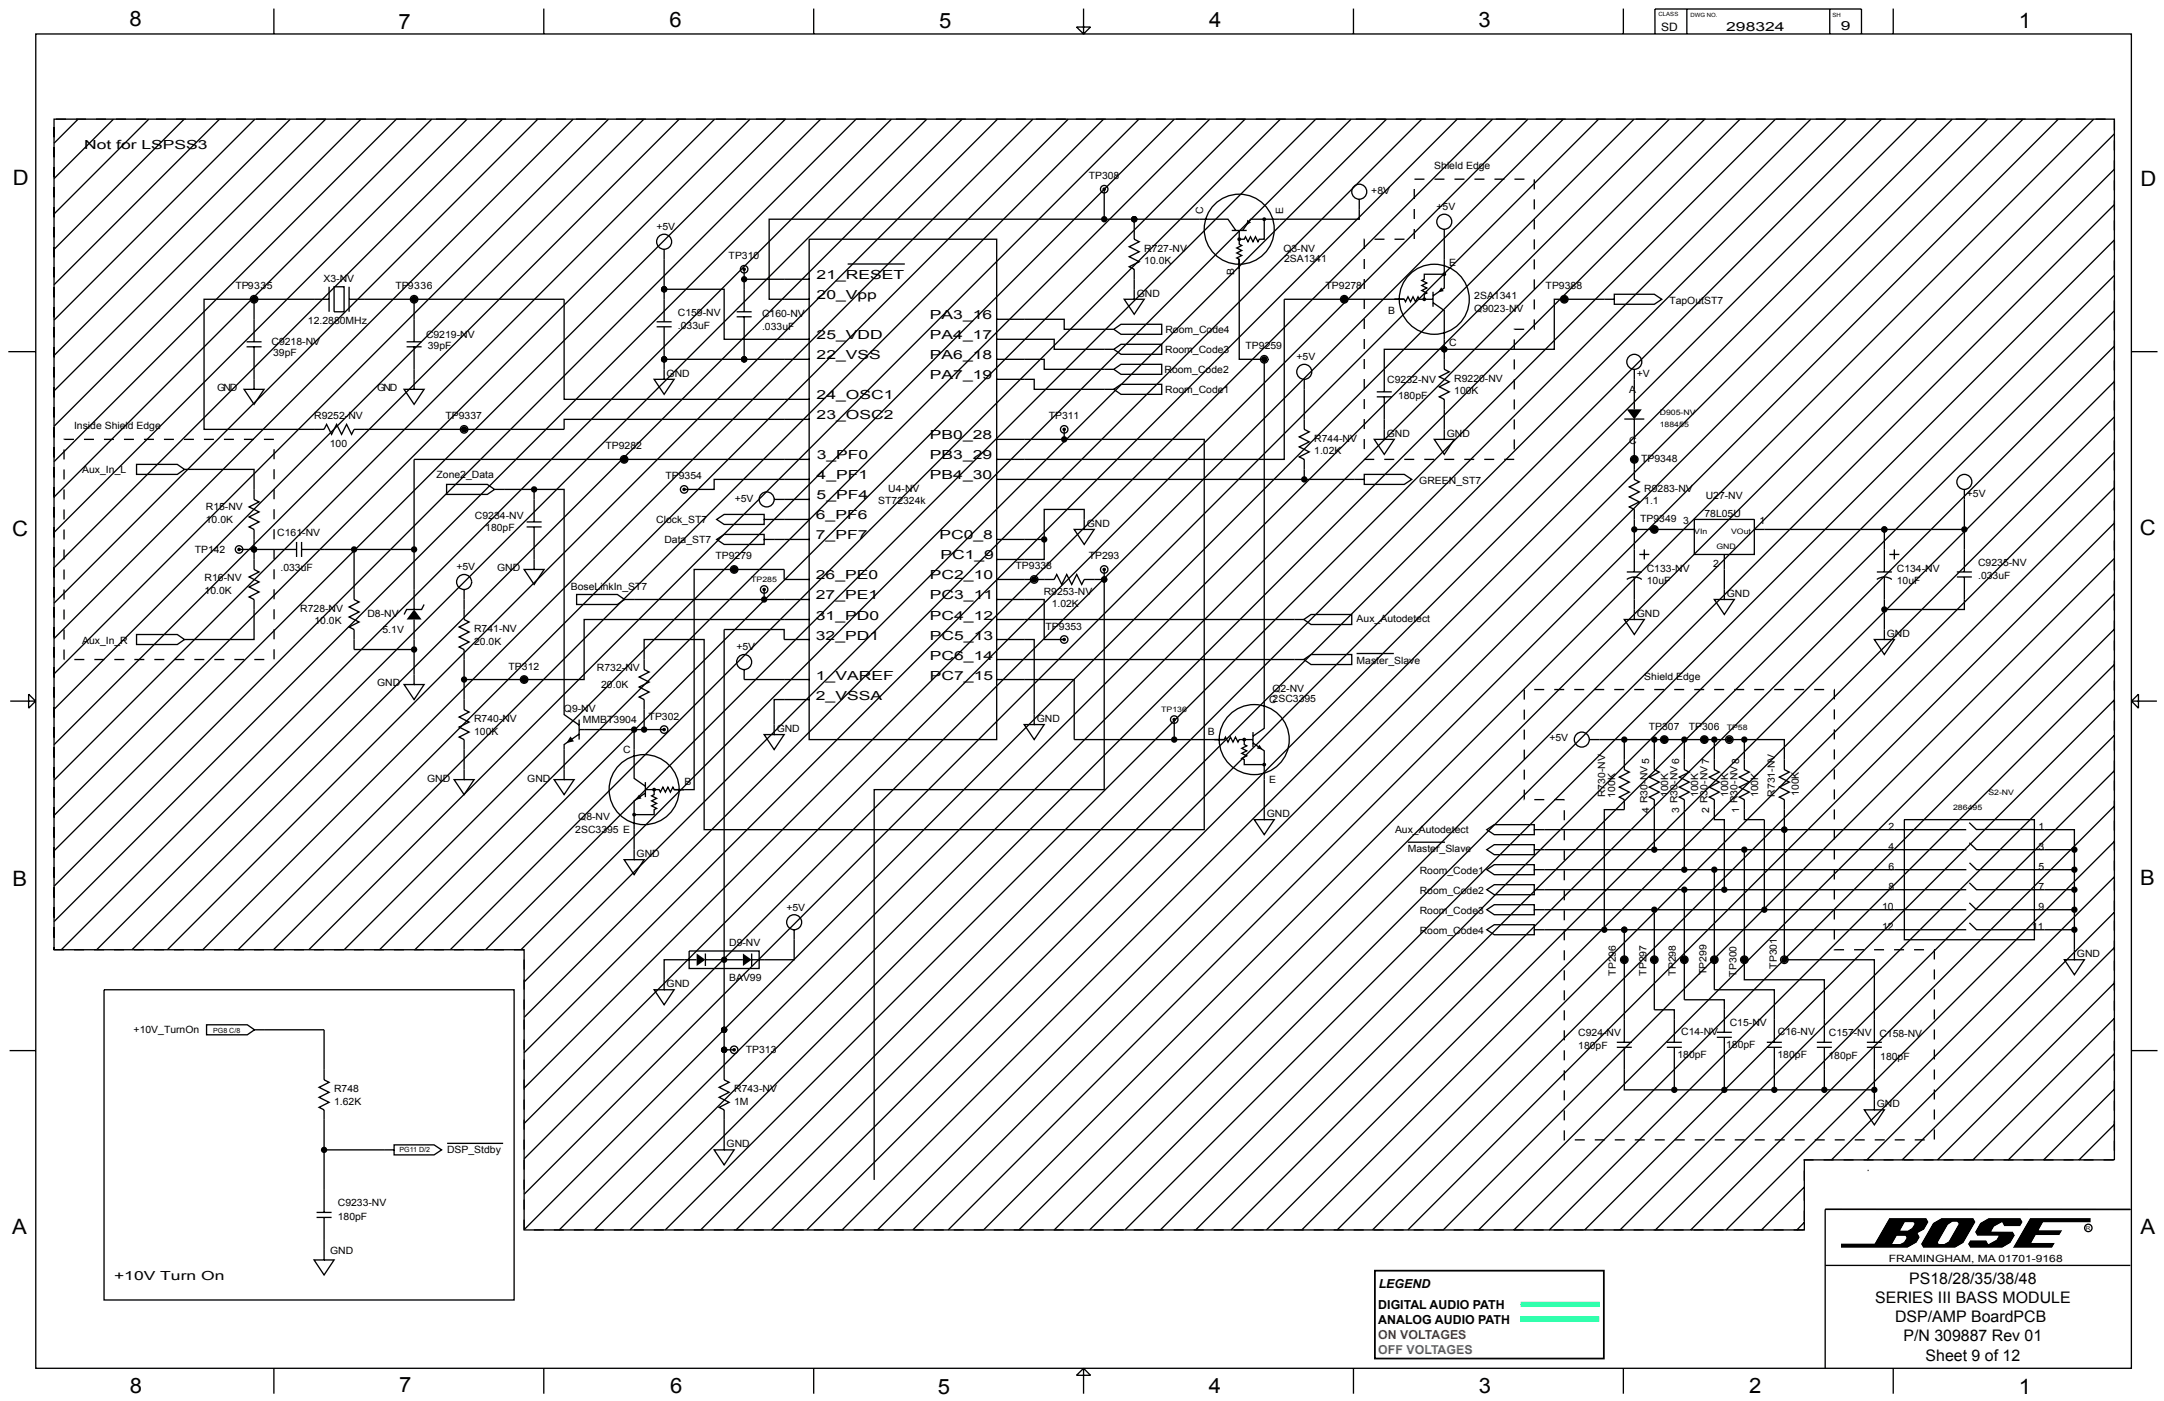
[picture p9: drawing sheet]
<svg xmlns="http://www.w3.org/2000/svg" width="432mm" height="279mm" viewBox="0 0 432 279" stroke-linecap="round" stroke-linejoin="round" font-family="sans-serif">
<g fill="none" stroke="#000" stroke-width=".26">
<path d="M7.1 6.8h418.2v266.1h-418.2zM54.7 1.7v5.1M108.5 1.7v5.1M162.4 1.7v5.1M214.8 5.4h2.8l-1.4 1.4zM216.2 1.7v5.1M270.1 1.7v5.1M323.9 1.7v5.1M330.2 6.8v-5h41.2v5M336.6 1.8v5M365.1 1.8v5M377.8 1.7v5.1"/>
<path d="M10.8 23.8h411.1v207.5h-61.9v14h-255.4v-55.9h-93.8zM10.8 25.4v2M10.8 29.4v1.9M10.8 33.3v2M10.8 37.3v2M11.2 23.8h2M15.2 23.8h2M15.6 23.8l-4.8 4.8M19.2 23.8h2M22.6 23.8l-11.8 11.8M23.1 23.8h2M27.1 23.8h2"/>
<path d="M29.7 23.8l-18.9 18.9M31.1 23.8h2M35.1 23.8h2M36.8 23.8l-26 25.9M39.1 23.8h2M43.1 23.8h2M43.8 23.8l-33 33M47.1 23.8h2M50.9 23.8l-40.1 40M51.1 23.8h2M55.1 23.8h2M57.9 23.8l-47.1 47.1"/>
<path d="M59.1 23.8h2M63 23.8h2M65 23.8l-54.2 54.2M67 23.8h2M71 23.8h2M72 23.8l-61.2 61.2M75 23.8h2M79 23.8h2M79.1 23.8l-68.3 68.3M83 23.8h2M86.1 23.8l-75.3 75.3M87 23.8h2"/>
<path d="M91 23.8h2M93.2 23.8l-82.4 82.4M95 23.8h2M99 23.8h2M100.3 23.8l-89.5 89.4M102.9 23.8h2M106.9 23.8h2M107.3 23.8l-96.5 96.5M110.9 23.8h2M114.4 23.8l-103.6 103.6M114.9 23.8h2M118.9 23.8h2"/>
<path d="M121.4 23.8l-110.6 110.6M122.9 23.8h2M126.9 23.8h2M128.5 23.8l-117.7 117.7M130.9 23.8h2M134.9 23.8h2M135.5 23.8l-124.7 124.7M138.9 23.8h2M142.6 23.8l-131.8 131.8M142.8 23.8h2M146.8 23.8h2M149.7 23.8l-138.9 138.8"/>
<path d="M150.8 23.8h2M154.8 23.8h2M156.7 23.8l-145.9 145.9M158.8 23.8h2M162.8 23.8h2M163.8 23.8l-153 152.9M166.8 23.8h2M170.8 23.8h2M170.8 23.8l-160 160M174.8 23.8h2M177.9 23.8l-165.7 165.6M178.8 23.8h2"/>
<path d="M182.7 23.8h2M184.9 23.8l-165.6 165.6M186.7 23.8h2M190.7 23.8h2M192 23.8l-165.7 165.6M194.7 23.8h2M198.7 23.8h2M199 23.8l-165.6 165.6M202.7 23.8h2M206.1 23.8l-165.6 165.6M206.7 23.8h2M210.7 23.8h2"/>
<path d="M213.2 23.8l-165.7 165.6M214.7 23.8h2M218.7 23.8h2M220.2 23.8l-165.6 165.6M220.3 37.7v6M222.6 23.8h2M226.6 23.8h2M227.3 23.8l-165.7 165.6M230.6 23.8h2M234.3 23.8l-165.6 165.6M234.6 23.8h2M238.6 23.8h2"/>
<path d="M241.4 23.8l-165.7 165.6M242.6 23.8h2M246.6 23.8h2M248.4 23.8l-165.6 165.6M250.6 23.8h2M254.6 23.8h2M255.5 23.8l-165.7 165.6M258.6 23.8h2M264.5 23.8h-2l-165.6 165.6M266.5 23.8h2M269.6 23.8l-165.6 165.6M270.5 23.8h2"/>
<path d="M271.2 39.7v4h-21.7l-1.6 2.3M274.5 23.8h2M276.7 23.8l-172.1 172M278.5 23.8h2M282.2 37.7v2M282.2 35.7h2M282.5 23.8h2M283.7 23.8l-179.1 179.1M286.2 35.7h2M286.5 23.8h2M290.2 35.7h2M290.5 23.8h2"/>
<path d="M290.8 23.8l-186.2 186.2M294.2 35.7h2M294.5 23.8h2M297.8 23.8l-193.2 193.2M298.2 35.7h2M298.5 23.8h2M302.2 35.7h2M302.4 23.8h2M304.9 23.8l-200.3 200.3M306.1 35.8v2M306.1 39.8v2M306.4 23.8h2"/>
<path d="M310.4 23.8h2M311.9 23.8l-207.3 207.3M314.4 23.8h2M318.4 23.8h2M319 23.8l-214.4 214.4M322.4 23.8h2M326 23.8l-221.4 221.4v-2M326.4 23.8h2M330.4 23.8h2M333.1 23.8l-221.5 221.5M334.4 23.8h2M338.4 23.8h2"/>
<path d="M340.2 23.8l-221.6 221.5M342.3 23.8h2M346.3 23.8h2M347.2 23.8l-221.5 221.5M350.3 23.8h2M354.3 23.8l-221.6 221.5M354.3 23.8h2M358.3 23.8h2M361.3 23.8l-221.5 221.5M362.3 23.8h2M366.3 23.8h2M368.4 23.8l-221.5 221.5"/>
<path d="M370.3 23.8h2M374.3 23.8h2M375.4 23.8l-221.5 221.5M378.3 23.8h2M382.2 23.8h2M382.5 23.8l-221.5 221.5M386.2 23.8h2M389.6 23.8l-221.6 221.5M390.2 23.8h2M394.2 23.8h2M396.6 23.8l-221.5 221.5M398.2 23.8h2"/>
<path d="M402.2 23.8h2M403.7 23.8l-221.6 221.5M406.2 23.8h2M410.2 23.8h2M410.7 23.8l-221.5 221.5M414.2 23.8h2M417.8 23.8l-221.5 221.5M418.2 23.8h2M421.9 24v2M421.9 28v2M421.9 32v2M421.9 36v2"/>
<path d="M421.9 40v2M421.9 33.7l-211.5 211.6M421.9 26.7l-218.6 218.6M10.8 41.3v2M10.8 45.3v2M10.8 49.3v2M10.8 53.3v2M10.8 57.3v2M50.7 59.7h-10v25.9h24l.5-1 1 2 1-2 1 2 1-2 1 2 .5-1h41.9v-2h48.9M50.7 59.7v8.5M50.7 59.7h15M65.7 57.2v5"/>
<path d="M66.7 57.2h2v5h-2zM69.7 59.7h42.9v19.9h48.9M69.7 57.2v5M82.6 59.7v8.5M132.5 57.7h12v10h17M132.5 49.7v14.5M148.5 53.7v8.5M148.5 55.7h13M161.5 47.7h37.4v99.8h-37.4zM169.1 52.7h11.4M226.3 43.7h18.7l1.6 2.3M226.3 43.7v4l1 .5-2 1 2 1-2 1 2 1-2 1 1 .5v6h-2l2 3 2-3h-2"/>
<path d="M226.3 43.7h-72.8v16h8M245.8 46h3M247.3 46v2.7l.5 .3-1 .5 1 .5-1 .5 1 .5-1 .5 .5 .2v2M247.3 53.7v18h5v73.6l-2.3 1.5M247.3 51.7v2M252.3 43.7v4h-1l-.3 .5-.5-1-.5 1-.5-1-.5 1-.5-1-.2 .5h-1M272.2 51.7v1.9M272.2 55.6v2M272.2 59.6v2M272.3 47.7l-.1 2M274.3 47.7h2M278.2 59.7h2l.3 .5 .5-1 .5 1 .4-1 .5 1 .5-1 .3 .5h2.7"/>
<path d="M278.3 47.7h1.9M280.2 59.7h-23.9v31.9h-57.4M282.2 41.7v2M282.2 45.7v2M285.9 58.2v3M288.2 54.7h-4v1l-.5 .2 1 .5-1 .5 1 .5-1 .5 1 .5-.5 .3v1M288.2 45.7v11.7l-2.3 1.6M306.1 43.7v2M306.1 47.7v2M306.1 51.7v2M306.1 55.7v2M306.1 59.7v2"/>
<path d="M322.1 59.7v1h8l1.5-1-1.5-1h-8v1h-12v10h-21.9v-7.8l-2.3-1.5M421.9 44v2M421.9 47.9v2M421.9 51.9v2M421.9 55.9v2M421.9 59.9v2M421.9 54.9l-190.4 190.4M421.9 47.9l-197.4 197.4M421.9 40.8l-204.5 204.5M1.7 70.1h5.4M10.8 61.3v2M10.8 65.3v2"/>
<path d="M10.8 69.3v1.9M10.8 73.2v2M10.8 77.2v2M49.2 69.2h3M49.2 68.2h3M50.7 69.2v8.4h-2l2 3 2-3h-2M81.1 69.2h3M81.1 68.2h3M82.6 69.2v8.4h-2l2 3 2-3h-2M131 65.2h3M131 64.2h3M132.5 65.2v10.4h-2l2 3 2-3h-2"/>
<path d="M132.5 71.7h29M147 63.2h3M147 62.2h3M148.5 63.2v8.5M198.9 71.7h9.5v2h13.8l1.5-1h8.1v2h-8.1l-1.5-1M198.9 75.6h7.5v2h15.8l1.5 1h8.1v-2h-8.1l-1.5 1M198.9 67.7h11.5v2h11.8l1.5-1h8.1v2h-8.1l-1.5-1M198.9 63.7h13.4v2h9.9l1.5-1h8.1v2h-8.1l-1.5-1M260.2 75.6v10l1 .5-2 1 2 1-2 1 2 1-2 1 1 .5v4h12v-1h8l1.5 1-1.5 1h-8v-1M272.2 63.6v2M272.2 67.6v2M272.2 71.6v2"/>
<path d="M272.2 75.6v2M272.2 79.6v2M274.7 79.1h3M274.7 78.1h3M276.2 78.1v-8.4h12v4l1 .5-2 1 2 .9-2 1 2 1-2 1 1 .5v8h-2l2 3 2-3h-2M276.2 79.1v8.5h-2l2 3 2-3h-2M302.2 67.7v2M302.2 71.7v2M302.2 75.7v2M302.2 79.7v2M304.1 65.7h-1.9M306.1 63.7v2"/>
<path d="M326.1 73.7v7.9M421.9 63.9v2M421.9 67.9v2M421.9 71.9v2M421.9 75.9v2M421.9 79.9v2M421.9 76.1l-169.2 169.2M421.9 69l-176.3 176.3M421.9 62l-183.3 183.3M425.3 70.1h5.2M10.8 81.2v2M10.8 85.2v2"/>
<path d="M10.8 89.2v2M10.8 93.2v2M10.8 97.2v2M12.8 89.6v2M12.8 93.6v2M12.8 97.6v2M14.8 87.6h-2M16.8 87.6h1.9M20.7 87.6h2M24.7 87.6h2M28.7 87.6h2M32.7 87.6h2"/>
<path d="M36.7 87.6h2M36.8 93.6l-1.4 1h-8.2v-2h8.2l1.4 1h13.9v6l1 .5-2 1 2 1-2 1 2 1-2 1 1 .5v8l1 .5-2 1 2 1-2 1 2 1-2 1 1 .5v7.9h-13.9l-1.4-1h-8.2v2h8.2l1.4-1M40.7 87.6h2M44.7 87.6h2M48.7 87.6h2M52.7 87.6h2M54.7 89.6v2M54.7 93.6v2M54.7 97.6v2M98.7 97.6l-1.5 1h-8.1v-2h8.1l1.5 1h13.9v44.9l3 2.1M106.6 97.6v6.5M154.5 99.6h7"/>
<path d="M161.5 95.6h-19v2h-6M161.5 91.6h-78.9v18M198.9 95.6h61.3M212.3 87.6h28v77.9h-99.8v-38h-12v6l1 .5-2 1 2 1-2 1 2 1-2 1 1 .5v6h-12.9M212.3 85.6v2h-13.4M272.2 91.6h2M272.2 83.6v2M272.2 87.6v2M276.2 91.6h2M280.2 91.6h2M284.2 91.6h2M288.2 91.6h2"/>
<path d="M292.2 91.6h2M296.2 91.6h2M300.2 91.6h1.9M302.2 83.6v2M302.2 87.6v2M324.1 83.6h4M326.1 83.6v12l1 .5-2 1 2 1-2 1 2 1-2 1 1 .5v4M392 97.6v8M421.9 83.9v2M421.9 87.8v2M421.9 91.8v2M421.9 95.8v2"/>
<path d="M421.9 99.8v2M421.9 97.3l-148 148M421.9 90.2l-155.1 155.1M421.9 83.1l-162.1 162.2M10.8 101.2v2M10.8 105.2v2M10.8 109.2v1.9M10.8 113.1v2M10.8 117.1v2M12.8 101.6v2M12.8 105.6v2M12.8 109.6v2"/>
<path d="M12.8 113.6v2M12.8 117.6v2M47.7 109.6h11.5M54.7 101.6v2M54.7 105.5v2M54.7 109.5v2M54.7 113.5v2M54.7 117.5v2M59.2 108.1v3M60.2 109.6h22.4v12M60.2 108.1v3M70.7 109.6v10l1 .5-2 1 2 1-2 .9 2 1-2 1 1 .5v4h11.9"/>
<path d="M92.6 117.6v5.9l1 .5-2 1 2 1-2 1 2 1-2 1 1 .5v12l1 .5-2 1 2 1-2 1 2 1-2 1 1 .5v8h-2l2 3 2-3h-2M105.1 105.1h3M105.1 104.1h3M106.6 105.1v8.5h-2l2 3 2-3h-2M124.6 119.6l-1.4 1h-8.1v-2h8.1l1.4 1h27.9M152.5 103.6v1h-8l-1.5-1 1.5-1h8v1h9M152.5 107.6v1h-8l-1.5-1 1.5-1h8v1h9M152.5 117.6v2h9M161.5 115.6h-5v-2h-18v43.9h-2M198.9 115.6h11.5l.5-1 1 2 .9-2 1 2 1-2 1 2 .5-1h4M198.9 119.6h9.5v7.9h3.9M198.9 107.6h9.5"/>
<path d="M216.3 105.6h2l-2 3-2-3h2v-4h-7.9v10h-9.5M220.3 115.6v41.9h-45.9v77.8M220.3 113.6v2M324.6 115.6a2.5 2.5 0 0 1 3 0M324.6 114.1h3M326.1 115.1v8.4h-2l2 3 2-3h-2M327.1 110.6h2M328.1 109.6v2M338.1 103.6h12v7h-12zM338.1 105.6h-12v8.5M344.1 110.6v9h-2l2 2.9 2-2.9h-2M350.1 105.6h25.9"/>
<path d="M374.5 115.6a2.49 2.49 0 0 1 3 0M374.5 114.1h3M376 115.1v12.4h-2l2 3 2-3h-2M376 105.6h16v8.5M376 105.6v8.5M377 110.6h2M378 109.6v2M390.5 114.1h3M390.5 115.1h3M392 115.1v6.5h-16M421.9 103.8v2M421.9 107.8v2"/>
<path d="M421.9 111.8v2M421.9 115.8v2M421.9 119.8v2M421.9 118.4l-126.9 126.9M421.9 111.4l-133.9 133.9M421.9 104.3l-141 141M2 139.8h5.1M5.7 138.4l1.4 1.4-1.4 1.4zM10.8 121.1v2M10.8 125.1v2M10.8 129.1v2M10.8 133.1v2"/>
<path d="M10.8 137.1v2M12.8 129.5v2M12.8 121.6v1.9M12.8 125.5v2M14.8 131.5h2M18.8 131.5h2M22.8 131.5h2M26.8 131.5h2M30.8 131.5h2M34.8 131.5h2M38.8 131.5h2M42.8 131.5h2"/>
<path d="M46.8 131.5h1.9M50.7 131.5h2M54.7 121.5v2M54.7 125.5v2M54.7 129.5v2M82.6 123.5v13h-2l2 3 2-3h-2M84.6 120.6l-.5 1h-3l-.5 .9M148.5 133.5v2h13M161.5 139.5h-7v7h-2l2 3 2-3h-2M161.5 127.5h-5v-2h-12v89.8l1 .5-2 1 2 1-2 1 2 1-2 1 1 .5v8h-2l2 3 2-3h-2M161.5 123.5h-44.9v12h-24M198.9 127.5h7.5v17h-2l2 3 2-3h-2"/>
<path d="M198.9 131.5h61.3l1.4 1h8.1v-2h-8.1l-1.4 1M198.9 123.5h61.3l1.4 1h8.1v-2h-8.1l-1.4 1M198.9 135.5h15.4v12h20M270.7 130.3h7.4M304.2 137.5v2M306.1 137.5h2M310.1 137.5h2M314.1 137.5h2M318.1 137.5h2M322.1 137.5h2M326.1 137.5h2M330.1 137.5h2"/>
<path d="M334.1 137.5h2M338.1 137.5h2M342 137.5h2M346 137.5h2M350 137.5h2M354 137.5h2M358 137.5h2M362 137.5h2M366 137.5v2M421.9 123.8v2M421.9 127.7v2M421.9 131.7v2"/>
<path d="M421.9 135.7v2M421.9 139.7v2M421.9 139.6l-105.7 105.7M421.9 132.5l-112.8 112.8M421.9 125.5l-119.8 119.8M425.3 139.8h5.1M425.3 139.8l1.4-1.4v2.8zM10.8 141.1v2M10.8 145.1v2M10.8 149.1v1.9M10.8 153v2M10.8 157v2"/>
<path d="M115.6 146.4l-3 2.1v7h-2l2 3 2-3h-2M115.6 143.5v4M126.5 145.5v9.7l2.3 1.6M128.5 145.5h4M128.8 158.1l-2.3 1.6v11.7h-2l2 3 2-3h-2M128.8 157.5h2.7l.3 .5 .5-1 .5 1 .5-1 .5 1 .5-1 .2 .5h2M128.8 156v3M130.5 157.5v1l-.5 .2 1 .5-1 .5 1 .5-1 .5 1 .5-.5 .3v1h-4M134.5 157.5h2M234.3 143.5v4h8M242.3 147.5h2l.2-.5 .5 1 .5-1 .5 1 .5-1 .5 1 .3-.5h2.7M242.3 147.5h2"/>
<path d="M248.3 147.5v1l.5 .2-1 .5 1 .5-1 .5 1 .5-1 .5 .5 .3v1h4M250 148.2l2.3 1.5v13.8h-2l2 3 2-3h-2M250 146v3M304.2 157.5v2M304.2 141.5v2M304.2 145.5v2M304.2 149.5v2M304.2 153.5v2M306.2 159.5h1.9M310.1 159.5h2v.1M317.1 147.5h7v6l1 .5-2 1 2 1-2 1 2 1-2 1 1 .5v2h-4v23.9M324.1 147.5h6v6l1 .5-2 1 2 1-2 1 2 1-2 1 1 .5v9.9"/>
<path d="M330.1 147.5h6v6l1 .5-2 1 2 1-2 1 2 1-2 1 1 .5v13.9M336.1 147.5h6v6l1 .5-2 1 2 1-2 1 2 1-2 1 1 .5v4h2v13.9M342.1 147.5h6v6l1 .5-2 1 2 1-2 1 2 1-2 1 1 .5v4h3.9v17.9M348.1 147.5h7.9v6l1 .5-2 1 2 1-2 1 2 1-2 1 1 .5v6h-49.9v-1h-7.9l-1.5 1 1.5 1h7.9v-1M366 141.5v2M366 145.5v2M366 149.5v1.9M366 153.4v2M366 157.4v2M421.9 143.7v2M421.9 147.7v2M421.9 151.7v2l-91.6 91.6"/>
<path d="M421.9 155.7v2M421.9 159.7v2M421.9 146.6l-98.6 98.7M10.8 161v2M10.8 165v2M10.8 169v2M10.8 173v2M10.8 177v2M280.9 168h7.4M306.1 177.4v1h-7.9l-1.5-1 1.5-1h7.9v1h86.2M306.1 169.4v1h-7.9l-1.5-1 1.5-.9h7.9v.9h86.3M306.1 173.4v1h-7.9l-1.5-1 1.5-1h7.9v1h86.3"/>
<path d="M312.1 161.6v2M312.1 165.6v2M312.1 169.6v2M312.1 173.6v2M312.1 177.5v2M336.1 177.4v22h8v6.5M342.1 173.4v24h11.9v10.5M348.1 169.4v26h15.9v12.5M366 161.4v2M366 165.4v2M366 169.4v2M366 173.4v2"/>
<path d="M366 177.4v2M380 163.5h25.9v23.9h-25.9zM392.3 165.5h-36.3v25.9h18v16.5M392.9 164.1l1.5 1.3h11.5M393 168.1l1.4 1.3h19.5v4M393 176.1l1.4 1.3h19.5v4M393 172.1l1.4 1.3h11.6M405.9 173.4h8v4M405.9 165.5h8v3.9M421.9 163.7v2M421.9 167.6v2M421.9 171.6v2"/>
<path d="M421.9 175.6v2M421.9 179.6v2M421.9 174.9l-56.4 56.4M421.9 167.8l-77.5 77.5M421.9 160.8l-84.5 84.5M10.8 188.9v.5h2M10.8 181v2M10.8 185v2M14.8 189.4h2M18.8 189.4h2M20.8 197.4h81.8v61.9h-81.8zM22.8 189.4h1.9"/>
<path d="M26.7 189.4h2M30.7 189.4h2M34.7 189.4h2M38.7 189.4h2M42.7 189.4h2M46.7 189.4h2M50.7 189.4h2M54.7 189.4h2M58.7 189.4h2M62.7 189.4h1.9M66.6 189.4h2M70.6 189.4h2"/>
<path d="M74.6 189.4h2M78.6 189.4h2M82.6 189.4h2M86.6 189.4h2M90.6 189.4h2M94.6 189.4h2M98.6 189.4h2M102.6 189.4h1.9M104.6 191.4v2M104.6 195.4v2M104.6 199.3v2M137.5 189.7h14v3.4h-14z"/>
<path d="M139 191.4h-6.5v6h-2l2 3 2-3h-2M140.8 190.2v2.4M140.8 191.4h7.4M150 190.2v2.4M158.5 185.4v6h-8.5M306.1 181.4v1h-7.9l-1.5-1 1.5-1h7.9v1h86.2M306.1 185.4v1h-7.9l-1.5-1 1.5-1h7.9v1h86.2M312.1 181.5v2M312.1 185.5v2M312.1 189.5v2M312.1 193.5v2M312.1 197.5v2"/>
<path d="M324.1 185.4v22.5M330.1 181.4v20h4v6.5M366 189.4h2M366 181.4v2M366 185.4v2M370 189.4h2M373.9 189.4h2M377.9 189.4h2M381.9 189.4h2M385.9 189.4l.1 1.9M386 193.3v2M386 197.3v2"/>
<path d="M393 184l1.4 1.4h19.5v6h-2l2 3 2-3h-2M393 180.1l1.4 1.3h19.5v4M421.9 183.6v2M421.9 187.6v2M421.9 191.6v2M421.9 195.6v2M421.9 199.6v2M421.9 196l-35.3 35.3M421.9 189l-42.3 42.3M421.9 181.9l-49.4 49.4M1.9 209.5h5.2M50.8 205.4l-1.5 1h-8.1v-2h8.1l1.5 1h13.9v9.9l1 .5-2 1 2 1-2 1 2 1-2 1 1 .5v20.5"/>
<path d="M104.6 203.3v2M104.6 207.3v2M104.6 211.3v2M104.6 215.3v2M104.6 219.3v2M144.5 209.4h2M312.1 201.5v2M312.1 205.5v2M312.1 209.5v2M312.1 213.5v2M312.1 217.4v2M322.6 208.9h3"/>
<path d="M322.6 207.9h3M324.1 208.9v8.4h49.9v4h-2l2 3 2-3h-2M332.6 208.9h3M332.6 207.9h3M334.1 208.9v8.4M342.6 206.9h3M342.6 205.9h3M344.1 206.9v10.4M352.5 208.9h3M352.5 207.9h3M354 208.9v8.4M362.5 208.9h3"/>
<path d="M362.5 207.9h3M364 208.9v8.4M372.5 208.9h3M372.5 207.9h3M374 208.9v8.4M386 201.3v2M386 205.3v2M386 209.3v2M386 213.3v2M386 217.3v2M421.9 203.6v2M421.9 207.5v2"/>
<path d="M421.9 211.5v2M421.9 215.5v2M421.9 219.5v2M421.9 217.2l-14.1 14.1M421.9 210.1l-21.2 21.2M421.9 203.1l-28.2 28.2M425.3 209.5h5.2M64.7 229.3h13.9v-1h8l1.5 1-1.5 1h-8v-1M89.2 228h11.2M104.6 223.3v2M104.6 227.3v2M104.6 231.3v2"/>
<path d="M104.6 235.3v2M104.6 239.2v2M312.1 225.4l.1 1.9M312.1 221.4v2M314.2 227.3h2M318.2 227.3h2M322.2 227.3h2M326.2 227.3h2M330.2 227.3h2M334.2 227.3h2M338.2 227.3h2M342.2 227.3h2"/>
<path d="M346.1 227.3h2M350.1 227.3h2M354.1 227.3h2M358.1 227.3h2M360 233.5v2M360 237.5v1.9M360 236.7l-8.5 8.6M361.9 231.3h-1.9v.2M362.1 227.3h2M363.9 231.3h2M366.1 227.3h2M367.9 231.3h2"/>
<path d="M370.1 227.3h2M371.9 231.3h1.9M372.7 233.4h.1M373.1 233.9h.1M374.1 227.3h2M375.8 231.3h2M378.1 227.3h2M379.8 231.3h2M382.1 227.3h2M383.8 231.3h2M386 221.3v2M386 225.3v2"/>
<path d="M387.8 231.3h2M391.8 231.3h2M395.8 231.3h2M399.8 231.3h2M403.8 231.3h2M407.8 231.3h2M411.8 231.3h1.9M415.7 231.3h2M419.7 231.3h2M421.9 223.5v2M421.9 227.5v2M421.9 224.3l-7.1 7"/>
<path d="M63.2 242.8h3M63.2 241.8h3M64.7 242.8v8.5h-2l2 3 2-3h-2M106.5 245.3h2M110.5 245.3h2M114.5 245.3h2M118.5 245.3h2M122.5 245.3h2M126.5 245.3h2M130.5 245.3h2M134.5 245.3h1.9M138.4 245.3h2"/>
<path d="M142.4 245.3h2M146.4 245.3h2M150.4 245.3h2M154.4 245.3h2M158.4 245.3h2M162.4 245.3h2M166.4 245.3h2M170.4 245.3h2M174.4 245.3h1.9M178.3 245.3h2M182.3 245.3h2M186.3 245.3h2"/>
<path d="M190.3 245.3h2M194.3 245.3h2M198.3 245.3h2M202.3 245.3h2M206.3 245.3h2M210.3 245.3h2M214.3 245.3h1.9M218.2 245.3h2M222.2 245.3h2M226.2 245.3h2M230.2 245.3h2M234.2 245.3h2"/>
<path d="M238.2 245.3h2M242.2 245.3h2M246.2 245.3h2M250.2 245.3h2M254.2 245.3h1.9M258.1 245.3h2M262.1 245.3h2M266.1 245.3h2M270.1 245.3h2M274.1 245.3h2M278.1 245.3h2M282.1 245.3h2"/>
<path d="M286.1 245.3h2M290.1 245.3h2M294.1 245.3h1.9M298 245.3h2M302 245.3h2M306 245.3h2M310 245.3h2M314 245.3h2M318 245.3h2M322 245.3h2M326 245.3h2M330 245.3h2"/>
<path d="M334 245.3h1.9M337.9 245.3h2M341.9 245.3h2M345.9 245.3h2M349.9 245.3h2M353.9 245.3h2M357.9 245.3h2M360 241.4v2M360 243.8l-1.5 1.5M364.2 241.2v31.7M364.2 252.4h60.9M425.1 241.2h-60.9h60.9"/>
<path d="M54.7 272.9v5M108.5 272.9v5M162.4 272.9v5M214.8 274.3l1.4-1.4 1.4 1.4zM216.2 272.9v5M270.1 272.9v5M323.9 272.9v5M377.8 272.9v5"/>
<circle cx="220.3" cy="37.7" r=".75"/>
<circle cx="271.2" cy="38.2" r="1.5"/>
<circle cx="50.7" cy="59.7" r=".75"/>
<circle cx="82.6" cy="59.7" r=".75"/>
<circle cx="132.5" cy="48.2" r="1.5"/>
<circle cx="148.5" cy="53.7" r=".75"/>
<circle cx="247.3" cy="45.7" r="7"/>
<circle cx="268.2" cy="59.7" r=".75"/>
<circle cx="286.2" cy="59.7" r="7"/>
<circle cx="288.2" cy="44.2" r="1.5"/>
<circle cx="312.1" cy="59.7" r=".75"/>
<circle cx="252.3" cy="71.7" r=".75"/>
<circle cx="260.2" cy="74.2" r="1.5"/>
<circle cx="326.1" cy="72.2" r="1.5"/>
<circle cx="92.6" cy="85.6" r=".75"/>
<circle cx="124.5" cy="91.6" r=".75"/>
<circle cx="136.5" cy="97.6" r=".75"/>
<circle cx="153" cy="99.6" r="1.5"/>
<circle cx="212.3" cy="85.6" r=".75"/>
<circle cx="326.1" cy="91.6" r=".75"/>
<circle cx="392" cy="96.1" r="1.5"/>
<circle cx="47.7" cy="109.6" r=".75"/>
<circle cx="92.6" cy="116.1" r="1.5"/>
<circle cx="146.5" cy="113.6" r=".75"/>
<circle cx="152.5" cy="117.6" r=".75"/>
<circle cx="206.4" cy="115.6" r=".75"/>
<circle cx="220.3" cy="113.6" r=".75"/>
<circle cx="330.1" cy="105.6" r=".75"/>
<circle cx="104.6" cy="135.5" r=".75"/>
<circle cx="148.5" cy="132" r="1.5"/>
<circle cx="212.3" cy="127.5" r=".75"/>
<circle cx="128.5" cy="157.5" r="7"/>
<circle cx="132.5" cy="145.5" r=".75"/>
<circle cx="234.3" cy="143.5" r=".75"/>
<circle cx="250.3" cy="147.5" r="7"/>
<circle cx="315.6" cy="147.5" r="1.5"/>
<circle cx="332.1" cy="147.5" r=".75"/>
<circle cx="340.1" cy="147.5" r=".75"/>
<circle cx="345.1" cy="147.5" r=".75"/>
<circle cx="158.5" cy="183.9" r="1.5"/>
<circle cx="324.1" cy="191.4" r=".75"/>
<circle cx="330.1" cy="191.4" r=".75"/>
<circle cx="336.1" cy="191.4" r=".75"/>
<circle cx="342.1" cy="191.4" r=".75"/>
<circle cx="348.1" cy="191.4" r=".75"/>
<circle cx="356" cy="191.4" r=".75"/>
<circle cx="146.5" cy="209.4" r=".75"/>
<circle cx="416.7" cy="244.9" r=".74"/>
</g>
<g fill="#000">
<path d="M248.9 43.8l.7 .5-.9 .7zM287.6 57.3l.5 .8-1.1 .2zM324.6 81.6h3l-1.5 2zM82.6 121.6l1.5 1.9h-3zM113.8 146.9l.7 1-1.5 .3zM127.5 158.5l.5 .7-1.1 .3zM251.3 148.5l.6 1-1.1-.2zM139 190.2l1.8 1.2-1.8 1.2zM148.2 190.2l1.8 1.2-1.8 1.2z"/>
<circle cx="220.3" cy="37.7" r=".38"/>
<circle cx="50.7" cy="59.7" r=".65"/>
<circle cx="50.7" cy="59.7" r=".38"/>
<circle cx="82.6" cy="59.7" r=".38"/>
<circle cx="82.6" cy="59.7" r=".65"/>
<circle cx="132.5" cy="57.7" r=".65"/>
<circle cx="148.5" cy="55.7" r=".65"/>
<circle cx="148.5" cy="53.7" r=".38"/>
<circle cx="220.3" cy="43.7" r=".65"/>
<circle cx="226.3" cy="43.7" r=".65"/>
<circle cx="247.3" cy="47.7" r=".4"/>
<circle cx="252.3" cy="43.7" r=".4"/>
<circle cx="268.2" cy="59.7" r=".38"/>
<circle cx="268.2" cy="59.7" r=".65"/>
<circle cx="284.2" cy="59.7" r=".4"/>
<circle cx="288.2" cy="54.7" r=".4"/>
<circle cx="312.1" cy="59.7" r=".38"/>
<circle cx="312.1" cy="59.7" r=".65"/>
<circle cx="132.5" cy="71.7" r=".65"/>
<circle cx="148.5" cy="71.7" r=".65"/>
<circle cx="252.3" cy="71.7" r=".38"/>
<circle cx="252.3" cy="71.7" r=".65"/>
<circle cx="288.2" cy="69.7" r=".65"/>
<circle cx="92.6" cy="85.6" r=".65"/>
<circle cx="92.6" cy="85.6" r=".38"/>
<circle cx="106.6" cy="97.6" r=".65"/>
<circle cx="124.5" cy="91.6" r=".65"/>
<circle cx="124.5" cy="91.6" r=".38"/>
<circle cx="136.5" cy="97.6" r=".38"/>
<circle cx="212.3" cy="85.6" r=".38"/>
<circle cx="212.3" cy="87.6" r=".65"/>
<circle cx="260.2" cy="95.6" r=".65"/>
<circle cx="326.1" cy="91.6" r=".65"/>
<circle cx="326.1" cy="91.6" r=".38"/>
<circle cx="47.7" cy="109.6" r=".38"/>
<circle cx="50.7" cy="109.6" r=".65"/>
<circle cx="70.7" cy="109.6" r=".65"/>
<circle cx="82.6" cy="109.6" r=".65"/>
<circle cx="146.5" cy="113.6" r=".38"/>
<circle cx="146.5" cy="113.6" r=".65"/>
<circle cx="152.5" cy="117.6" r=".38"/>
<circle cx="152.5" cy="119.6" r=".65"/>
<circle cx="206.4" cy="115.6" r=".65"/>
<circle cx="206.4" cy="115.6" r=".38"/>
<circle cx="208.4" cy="107.6" r=".65"/>
<circle cx="220.3" cy="115.6" r=".65"/>
<circle cx="220.3" cy="113.6" r=".38"/>
<circle cx="326.1" cy="105.6" r=".65"/>
<circle cx="330.1" cy="105.6" r=".65"/>
<circle cx="330.1" cy="105.6" r=".38"/>
<circle cx="376" cy="105.6" r=".65"/>
<circle cx="392" cy="105.6" r=".65"/>
<circle cx="82.6" cy="129.5" r=".65"/>
<circle cx="92.6" cy="135.5" r=".65"/>
<circle cx="104.6" cy="135.5" r=".65"/>
<circle cx="104.6" cy="135.5" r=".38"/>
<circle cx="212.3" cy="127.5" r=".38"/>
<circle cx="376" cy="121.6" r=".65"/>
<circle cx="126.5" cy="145.5" r=".65"/>
<circle cx="128.5" cy="145.5" r=".65"/>
<circle cx="130.5" cy="157.5" r=".4"/>
<circle cx="132.5" cy="145.5" r=".38"/>
<circle cx="234.3" cy="143.5" r=".38"/>
<circle cx="234.3" cy="147.5" r=".65"/>
<circle cx="248.3" cy="147.5" r=".4"/>
<circle cx="252.3" cy="152.5" r=".4"/>
<circle cx="324.1" cy="147.5" r=".65"/>
<circle cx="330.1" cy="147.5" r=".65"/>
<circle cx="332.1" cy="147.5" r=".38"/>
<circle cx="332.1" cy="147.5" r=".65"/>
<circle cx="336.1" cy="147.5" r=".65"/>
<circle cx="340.1" cy="147.5" r=".38"/>
<circle cx="340.1" cy="147.5" r=".65"/>
<circle cx="342.1" cy="147.5" r=".65"/>
<circle cx="345.1" cy="147.5" r=".65"/>
<circle cx="345.1" cy="147.5" r=".38"/>
<circle cx="348.1" cy="147.5" r=".65"/>
<circle cx="126.5" cy="162.5" r=".4"/>
<circle cx="330.1" cy="169.4" r=".65"/>
<circle cx="336.1" cy="173.4" r=".65"/>
<circle cx="336.1" cy="177.4" r=".65"/>
<circle cx="342.1" cy="173.4" r=".65"/>
<circle cx="344.1" cy="177.4" r=".65"/>
<circle cx="348.1" cy="169.4" r=".65"/>
<circle cx="356" cy="165.5" r=".65"/>
<circle cx="413.9" cy="169.4" r=".65"/>
<circle cx="413.9" cy="173.4" r=".65"/>
<circle cx="413.9" cy="177.4" r=".65"/>
<circle cx="144.5" cy="191.4" r=".65"/>
<circle cx="144.5" cy="191.4" r=".5"/>
<circle cx="320.1" cy="185.4" r=".65"/>
<circle cx="324.1" cy="191.4" r=".38"/>
<circle cx="324.1" cy="191.4" r=".65"/>
<circle cx="324.1" cy="185.4" r=".65"/>
<circle cx="330.1" cy="191.4" r=".65"/>
<circle cx="330.1" cy="181.4" r=".65"/>
<circle cx="330.1" cy="191.4" r=".38"/>
<circle cx="336.1" cy="191.4" r=".65"/>
<circle cx="336.1" cy="191.4" r=".38"/>
<circle cx="342.1" cy="191.4" r=".38"/>
<circle cx="342.1" cy="191.4" r=".65"/>
<circle cx="348.1" cy="191.4" r=".38"/>
<circle cx="348.1" cy="191.4" r=".65"/>
<circle cx="352" cy="181.4" r=".65"/>
<circle cx="356" cy="191.4" r=".65"/>
<circle cx="356" cy="191.4" r=".38"/>
<circle cx="413.9" cy="181.4" r=".65"/>
<circle cx="413.9" cy="185.4" r=".65"/>
<circle cx="144.5" cy="205.4" r=".65"/>
<circle cx="144.5" cy="209.4" r=".65"/>
<circle cx="146.5" cy="209.4" r=".38"/>
<circle cx="334.1" cy="217.3" r=".65"/>
<circle cx="344.1" cy="217.3" r=".65"/>
<circle cx="354" cy="217.3" r=".65"/>
<circle cx="364" cy="217.3" r=".65"/>
<circle cx="374" cy="217.3" r=".65"/>
<circle cx="64.7" cy="229.3" r=".65"/>
</g>
<path d="M303.3 263h15.8" fill="none" stroke="#0f3" stroke-width="1.1" stroke-linecap="butt"/>
<path d="M303.4 260.1h15.8" fill="none" stroke="#0ff" stroke-width=".2"/>
<path d="M303.4 260.1h15.8" fill="none" stroke="#0ff" stroke-width="1.1" stroke-linecap="butt"/>
<path d="M274.3 253.4h45.7v17.5h-45.7z" fill="none" stroke="#000" stroke-width=".35"/>
<g fill="#000">
<path d="M367.3 248h6.7l3-5.1h7.4l.4 .8-.8 1.5-1.3 .7 .4 .8-.6 1.1-1.9 1.1h-13.3zM378.5 246.5l-.9 1.6h1.5l.8-.4 .5-.8-.2-.4zM380.1 243.8l-.9 1.6h1.5l.8-.5 .5-.8-.2-.3z" fill-rule="evenodd"/>
<path d="M385.7 243.9l1.7-1h6.4l.4 .8-2.4 4.2-1.7 1h-6.4l-.4-.8zM388.7 244.3l-2 3.5 .2 .3h1l.9-.5 2-3.5-.3-.4h-.9z" fill-rule="evenodd"/>
<path d="M395.1 243.9l1.7-1h6.4l.4 .8-.5 .9h-3.2l-.4-.8-1.6 .8-.5 1h4.2l.5 .8-.9 1.5-1.7 1h-6.4l-.4-.8 .4-.8h3.2l.4 .8 1.7-.9 .4-.7h-4.3l-.4-.8z" fill-rule="evenodd"/>
<path d="M405 242.9h12.2v.9h-9.5l-.9 1.5h4.7l-.6 1h-4.7l-.8 1.6h4.7l-.6 1h-7.9z" fill-rule="evenodd"/>
</g>
<path d="M364.2 241.2h60.9" fill="none" stroke="#000" stroke-width=".2"/>
<g font-size="4.2">
<text x="25.8" y="5.3">8</text>
<text x="79.5" y="5.8">7</text>
<text x="133.6" y="5.4">6</text>
<text x="187.4" y="5.5">5</text>
<text x="241.3" y="5.3">4</text>
<text x="295" y="5.4">3</text>
<text x="402.9" y="5.5">1</text>
<text x="2.6" y="37">D</text>
<text x="427.1" y="37.1">D</text>
<text x="2.4" y="106.9">C</text>
<text x="427" y="106.8">C</text>
<text x="2.5" y="176.6">B</text>
<text x="427.1" y="176.6">B</text>
<text x="2.4" y="246.1">A</text>
<text x="427.1" y="246.1">A</text>
<text x="25.9" y="277.8">8</text>
<text x="79.7" y="277.7">7</text>
<text x="133.7" y="277.8">6</text>
<text x="187.1" y="277.9">5</text>
<text x="241.2" y="277.8">4</text>
<text x="295.1" y="277.7">3</text>
<text x="349.1" y="277.8">2</text>
<text x="402.8" y="277.9">1</text>
</g>
<g font-size="3.2">
<text x="381" y="256.1">PS18/28/35/38/48</text>
<text x="374.2" y="259.9">SERIES III BASS MODULE</text>
<text x="378.1" y="263.7">DSP/AMP BoardPCB</text>
<text x="379.8" y="267.5">P/N 309887 Rev 01</text>
<text x="384.2" y="271.3">Sheet 9 of 12</text>
</g>
<g font-size="2.5">
<text x="344.5" y="6.1">298324</text>
<text x="367.3" y="6">9</text>
<text x="16.8" y="29.7">Not for LSPSS3</text>
<text x="163" y="59.7">20_Vpp</text>
<text x="163" y="55.7">21_RESET</text>
<text x="185.6" y="63.7">PA3_16</text>
<text x="163" y="71.7">22_VSS</text>
<text x="163" y="67.7">25_VDD</text>
<text x="185.6" y="71.7">PA6_18</text>
<text x="185.6" y="67.7">PA4_17</text>
<text x="185.6" y="75.7">PA7_19</text>
<text x="163" y="83.6">23_OSC2</text>
<text x="163" y="79.6">24_OSC1</text>
<text x="185.6" y="87.6">PB0_28</text>
<text x="163" y="95.6">4_PF1</text>
<text x="163" y="91.6">3_PF0</text>
<text x="185.6" y="91.6">PB3_29</text>
<text x="185.6" y="95.6">PB4_30</text>
<text x="163" y="99.6">5_PF4</text>
<text x="162.8" y="107.6">7_PF7</text>
<text x="162.8" y="103.6">6_PF6</text>
<text x="187.5" y="107.6">PC0_8</text>
<text x="187.7" y="111.6">PC1_9</text>
<text x="162.8" y="115.6">26_PE0</text>
<text x="162.8" y="119.6">27_PE1</text>
<text x="185.6" y="115.6">PC2_10</text>
<text x="185.6" y="119.6">PC3_11</text>
<text x="162.8" y="123.5">31_PD0</text>
<text x="185.6" y="123.5">PC4_12</text>
<text x="162.8" y="127.5">32_PD1</text>
<text x="185.6" y="127.5">PC5_13</text>
<text x="185.6" y="131.5">PC6_14</text>
<text x="162.8" y="135.5">1_VAREF</text>
<text x="185.6" y="135.5">PC7_15</text>
<text x="162.8" y="139.5">2_VSSA</text>
<text x="22.8" y="255.3">+10V Turn On</text>
<text x="275.1" y="256.9">LEGEND</text>
<text x="275" y="261.1">DIGITAL AUDIO PATH</text>
<text x="275" y="264">ANALOG AUDIO PATH</text>
</g>
<text font-size="2.5" fill="#f00" x="275" y="267">ON VOLTAGES</text>
<text font-size="2.5" fill="#03f" x="275" y="270">OFF VOLTAGES</text>
<text font-size="2.3" x="331.4" y="6.2">SD</text>
<g font-size="2">
<text x="217.2" y="35.7">TP308</text>
<text x="286.2" y="33.7">Shield Edge</text>
<text x="273.6" y="38.7">+8V</text>
<text x="286.6" y="41.9">+5V</text>
<text x="131" y="45.9">+5V</text>
<text x="240.1" y="42.7" transform="rotate(-90 240.1 42.7)">C</text>
<text x="256" y="42.7" transform="rotate(-90 256 42.7)">E</text>
<text x="145.4" y="51.7">TP310</text>
<text x="228.3" y="50.2">R727-NV</text>
<text x="228.3" y="52.7">10.0K</text>
<text x="256.1" y="50.3">Q3-NV</text>
<text x="256.2" y="52.2">2SA1341</text>
<text x="289.2" y="52.9">E</text>
<text x="47" y="57.7">TP9335</text>
<text x="64.6" y="56.2">X3-NV</text>
<text x="78.9" y="57.7">TP9336</text>
<text x="226.8" y="59.2">GND</text>
<text x="246.3" y="54.9" transform="rotate(-90 246.3 54.9)">B</text>
<text x="264.5" y="57.7">TP9278</text>
<text x="294.2" y="59.7">2SA1341</text>
<text x="308.4" y="57.7">TP9388</text>
<text x="61.4" y="64.7">12.2880MHz</text>
<text x="135.3" y="65.7">.033uF</text>
<text x="135.3" y="62.9">C159-NV</text>
<text x="152.1" y="63.2">C160-NV</text>
<text x="152.1" y="65.8">.033uF</text>
<text x="277" y="62.7">B</text>
<text x="294.2" y="62.2">Q9023-NV</text>
<text x="333.1" y="60.6">TapOutST7</text>
<text x="54.2" y="68.9">C9218-NV</text>
<text x="54.5" y="71.1">39pF</text>
<text x="85" y="67.4">C9219-NV</text>
<text x="85.4" y="69.7">39pF</text>
<text x="232.5" y="70.4">Room_Code3</text>
<text x="232.6" y="66.4">Room_Code4</text>
<text x="248.5" y="69.7">TP9259</text>
<text x="258.7" y="71.8">+5V</text>
<text x="289.2" y="68.9">C</text>
<text x="133" y="75.1">GND</text>
<text x="232.4" y="74.5">Room_Code2</text>
<text x="276.8" y="76.3">C9232-NV</text>
<text x="290.2" y="76.1">R9220-NV</text>
<text x="326.6" y="75.2">+V</text>
<text x="43.3" y="78">GND</text>
<text x="62.7" y="83.6">R9252-NV</text>
<text x="75.3" y="78">GND</text>
<text x="88.9" y="83.6">TP9337</text>
<text x="209.3" y="83.6">TP311</text>
<text x="232.5" y="78.4">Room_Code1</text>
<text x="279" y="79.6">180pF</text>
<text x="290.2" y="78.6">100K</text>
<text x="325.1" y="78.4">A</text>
<text x="14.8" y="85.6">Inside Shield Edge</text>
<text x="65.8" y="89.1">100</text>
<text x="120.8" y="89.6">TP9282</text>
<text x="262.2" y="88.1">R744-NV</text>
<text x="276.7" y="87.1">GND</text>
<text x="288.7" y="87.1">GND</text>
<text x="325.1" y="88.5">C</text>
<text x="16.4" y="94.3">Aux_In_L</text>
<text x="87.1" y="95.3">Zone2_Data</text>
<text x="132.8" y="95.6">TP9354</text>
<text x="262.2" y="90.6">1.02K</text>
<text x="327.5" y="92.1">TP9348</text>
<text x="41.1" y="101.7">R15-NV</text>
<text x="146.6" y="100">+5V</text>
<text x="175.2" y="100.4">ST72324k</text>
<text x="177.3" y="98">U4-NV</text>
<text x="283.2" y="96.5">GREEN_ST7</text>
<text x="328.1" y="98.1">R9283-NV</text>
<text x="328.1" y="100.6">1.1</text>
<text x="340.4" y="99.6">U27-NV</text>
<text x="392.5" y="99.1">+5V</text>
<text x="41.1" y="104.2">10.0K</text>
<text x="55.3" y="106.8">C161-NV</text>
<text x="94.8" y="103.4">C9234-NV</text>
<text x="96.8" y="106">180pF</text>
<text x="130.9" y="104.4">Clock_ST7</text>
<text x="216.8" y="105.1">GND</text>
<text x="327.3" y="104.2">TP9349</text>
<text x="335.9" y="104.6">3</text>
<text x="340.1" y="103.1">78L05U</text>
<text x="351.1" y="104.6">1</text>
<text x="38.9" y="110.2">TP142</text>
<text x="56" y="113.8">.033uF</text>
<text x="91.1" y="113.7">+5V</text>
<text x="99.2" y="114">GND</text>
<text x="132.6" y="108.2">Data_ST7</text>
<text x="142.8" y="111.6">TP9279</text>
<text x="202.6" y="113.6">TP9338</text>
<text x="217.2" y="111.6">TP293</text>
<text x="341.9" y="113.1">2</text>
<text x="394.7" y="112.8">C9235-NV</text>
<text x="40.8" y="116">R16-NV</text>
<text x="40.8" y="118.5">10.0K</text>
<text x="113.9" y="117.6">BoseLinkIn_ST7</text>
<text x="208.3" y="118.7">R9253-NV</text>
<text x="328.6" y="116.6">10uF</text>
<text x="328.6" y="114.1">C133-NV</text>
<text x="344.6" y="119.1">GND</text>
<text x="378.5" y="114.1">C134-NV</text>
<text x="378.5" y="116.6">10uF</text>
<text x="394.7" y="115.6">.033uF</text>
<text x="59.9" y="122">R728-NV</text>
<text x="62.7" y="124.5">10.0K</text>
<text x="73.3" y="123">D8-NV</text>
<text x="208.6" y="125.5">TP9353</text>
<text x="209.9" y="121">1.02K</text>
<text x="270.7" y="124.1">Aux_Autodetect</text>
<text x="326.6" y="123">GND</text>
<text x="16.4" y="128.3">Aux_In_R</text>
<text x="76.3" y="126.3">5.1V</text>
<text x="94.6" y="128.5">20.0K</text>
<text x="94.6" y="126">R741-NV</text>
<text x="146.9" y="129.7">+5V</text>
<text x="376.5" y="127">GND</text>
<text x="75.3" y="136.9">GND</text>
<text x="101.5" y="133.5">TP312</text>
<text x="119.1" y="133.8">R732-NV</text>
<text x="120" y="137.1">20.0K</text>
<text x="270.7" y="132.3">Master_Slave</text>
<text x="328.1" y="135.5">Shield Edge</text>
<text x="112.5" y="142">Q9-NV</text>
<text x="129.4" y="143.5">TP302</text>
<text x="253.3" y="140.3">C2SC3395</text>
<text x="253.9" y="138.1">Q2-NV</text>
<text x="94.6" y="146.5">100K</text>
<text x="94.6" y="144">R740-NV</text>
<text x="116.3" y="144.1">MMBT3904</text>
<text x="155" y="146">GND</text>
<text x="206.9" y="144">GND</text>
<text x="241" y="146.5">B</text>
<text x="309.2" y="147.8">+5V</text>
<text x="329" y="145.5">TP307</text>
<text x="337" y="145.5">TP306</text>
<text x="85.2" y="155.9">GND</text>
<text x="105.2" y="155.9">GND</text>
<text x="124.3" y="150.2">C</text>
<text x="136.6" y="156.5">B</text>
<text x="253.3" y="156.2">E</text>
<text x="320.3" y="159" transform="rotate(-90 320.3 159)">R730-NV</text>
<text x="322.3" y="159.1" transform="rotate(-90 322.3 159.1)">100K</text>
<text x="332.9" y="159" transform="rotate(-90 332.9 159)">100K</text>
<text x="338.8" y="159" transform="rotate(-90 338.8 159)">100K</text>
<text x="344.8" y="159" transform="rotate(-90 344.8 159)">100K</text>
<text x="350.8" y="159" transform="rotate(-90 350.8 159)">100K</text>
<text x="354.2" y="158.9" transform="rotate(-90 354.2 158.9)">R731-NV</text>
<text x="358.9" y="158.7" transform="rotate(-90 358.9 158.7)">100K</text>
<text x="114.8" y="166">2SC3395 E</text>
<text x="115.4" y="163.5">Q8-NV</text>
<text x="252.8" y="163">GND</text>
<text x="278.4" y="166.1">Aux_Autodetect</text>
<text x="329.1" y="162.2" transform="rotate(-90 329.1 162.2)">4 R30-NV 5</text>
<text x="335.1" y="162.2" transform="rotate(-90 335.1 162.2)">3 R30-NV 6</text>
<text x="341.1" y="162.2" transform="rotate(-90 341.1 162.2)">2 R30-NV 7</text>
<text x="347.1" y="162.2" transform="rotate(-90 347.1 162.2)">1 R30-NV 8</text>
<text x="376.8" y="165.5">2</text>
<text x="406.7" y="165.5">1</text>
<text x="127" y="170.9">GND</text>
<text x="280.9" y="170">Master_Slave</text>
<text x="376.8" y="173.4">6</text>
<text x="376.8" y="169.4">4</text>
<text x="406.7" y="173.4">5</text>
<text x="406.7" y="169.4">3</text>
<text x="283.3" y="174.3">Room_Code1</text>
<text x="283.3" y="178.3">Room_Code2</text>
<text x="376.8" y="177.4">8</text>
<text x="406.7" y="177.4">7</text>
<text x="156.9" y="181.6">+5V</text>
<text x="283.3" y="182.2">Room_Code3</text>
<text x="375.5" y="181.4">10</text>
<text x="375.5" y="185.4">12</text>
<text x="405.5" y="185.4">11</text>
<text x="406.7" y="181.4">9</text>
<text x="145.5" y="188.7">D9-NV</text>
<text x="283.3" y="186.2">Room_Code4</text>
<text x="414.4" y="190.9">GND</text>
<text x="133" y="196.9">GND</text>
<text x="145.5" y="195.6">BAV99</text>
<text x="322.4" y="194.6" transform="rotate(-90 322.4 194.6)">TP296</text>
<text x="328.5" y="194.6" transform="rotate(-90 328.5 194.6)">TP297</text>
<text x="334.4" y="194.6" transform="rotate(-90 334.4 194.6)">TP298</text>
<text x="340.5" y="194.4" transform="rotate(-90 340.5 194.4)">TP299</text>
<text x="346.5" y="194.8" transform="rotate(-90 346.5 194.8)">TP300</text>
<text x="354.6" y="193.2" transform="rotate(-90 354.6 193.2)">TP301</text>
<text x="26.7" y="206.1">+10V_TurnOn</text>
<text x="148.8" y="209.9">TP313</text>
<text x="314.9" y="209.3">180pF</text>
<text x="314.9" y="206.5">C924-NV</text>
<text x="335.5" y="206.4">C14-NV</text>
<text x="344.4" y="209.1">180pF</text>
<text x="345.2" y="204.6">C15-NV</text>
<text x="354.8" y="206.4">C16-NV</text>
<text x="364.9" y="206.7">C157-NV</text>
<text x="375" y="206.8">C158-NV</text>
<text x="334.7" y="211.1">180pF</text>
<text x="354.7" y="210.9">180pF</text>
<text x="364.8" y="211.2">180pF</text>
<text x="375.2" y="211.4">180pF</text>
<text x="66.7" y="220.3">1.62K</text>
<text x="66.7" y="217.8">R748</text>
<text x="146.5" y="220.3">1M</text>
<text x="146.5" y="217.8">R743-NV</text>
<text x="374.5" y="220.8">GND</text>
<text x="89.2" y="230">DSP_Stdby</text>
<text x="145" y="228.8">GND</text>
<text x="67.4" y="243.3">180pF</text>
<text x="67.4" y="240.5">C9233-NV</text>
<text x="65.9" y="250.1">GND</text>
<text x="376.9" y="251.6">FRAMINGHAM, MA 01701-9168</text>
</g>
<g font-size="1.5">
<text x="331.2" y="82.7">D905-NV</text>
<text x="331.2" y="85.2">188455</text>
<text x="338.1" y="106.6">VIn</text>
<text x="345.4" y="106.6">VOut</text>
<text x="342.5" y="109.6">GND</text>
<text x="149.9" y="116.1">TP285</text>
<text x="231.7" y="142">TP136</text>
<text x="344.5" y="145.5">TP58</text>
<text x="389.7" y="161.5">286495</text>
<text x="396.8" y="158.5">S2-NV</text>
</g>
<g font-size="1.4">
<text x="42.5" y="206">PG8 C/8</text>
<text x="79.7" y="229.7">PG11 D/2</text>
</g>
<g font-size="1.2">
<text x="331" y="3.3">CLASS</text>
<text x="337.3" y="3.4">DWG NO.</text>
<text x="365.6" y="3.4">SH</text>
</g>
<text font-size="1.1" x="416.2" y="245.2">R</text>
</svg>
